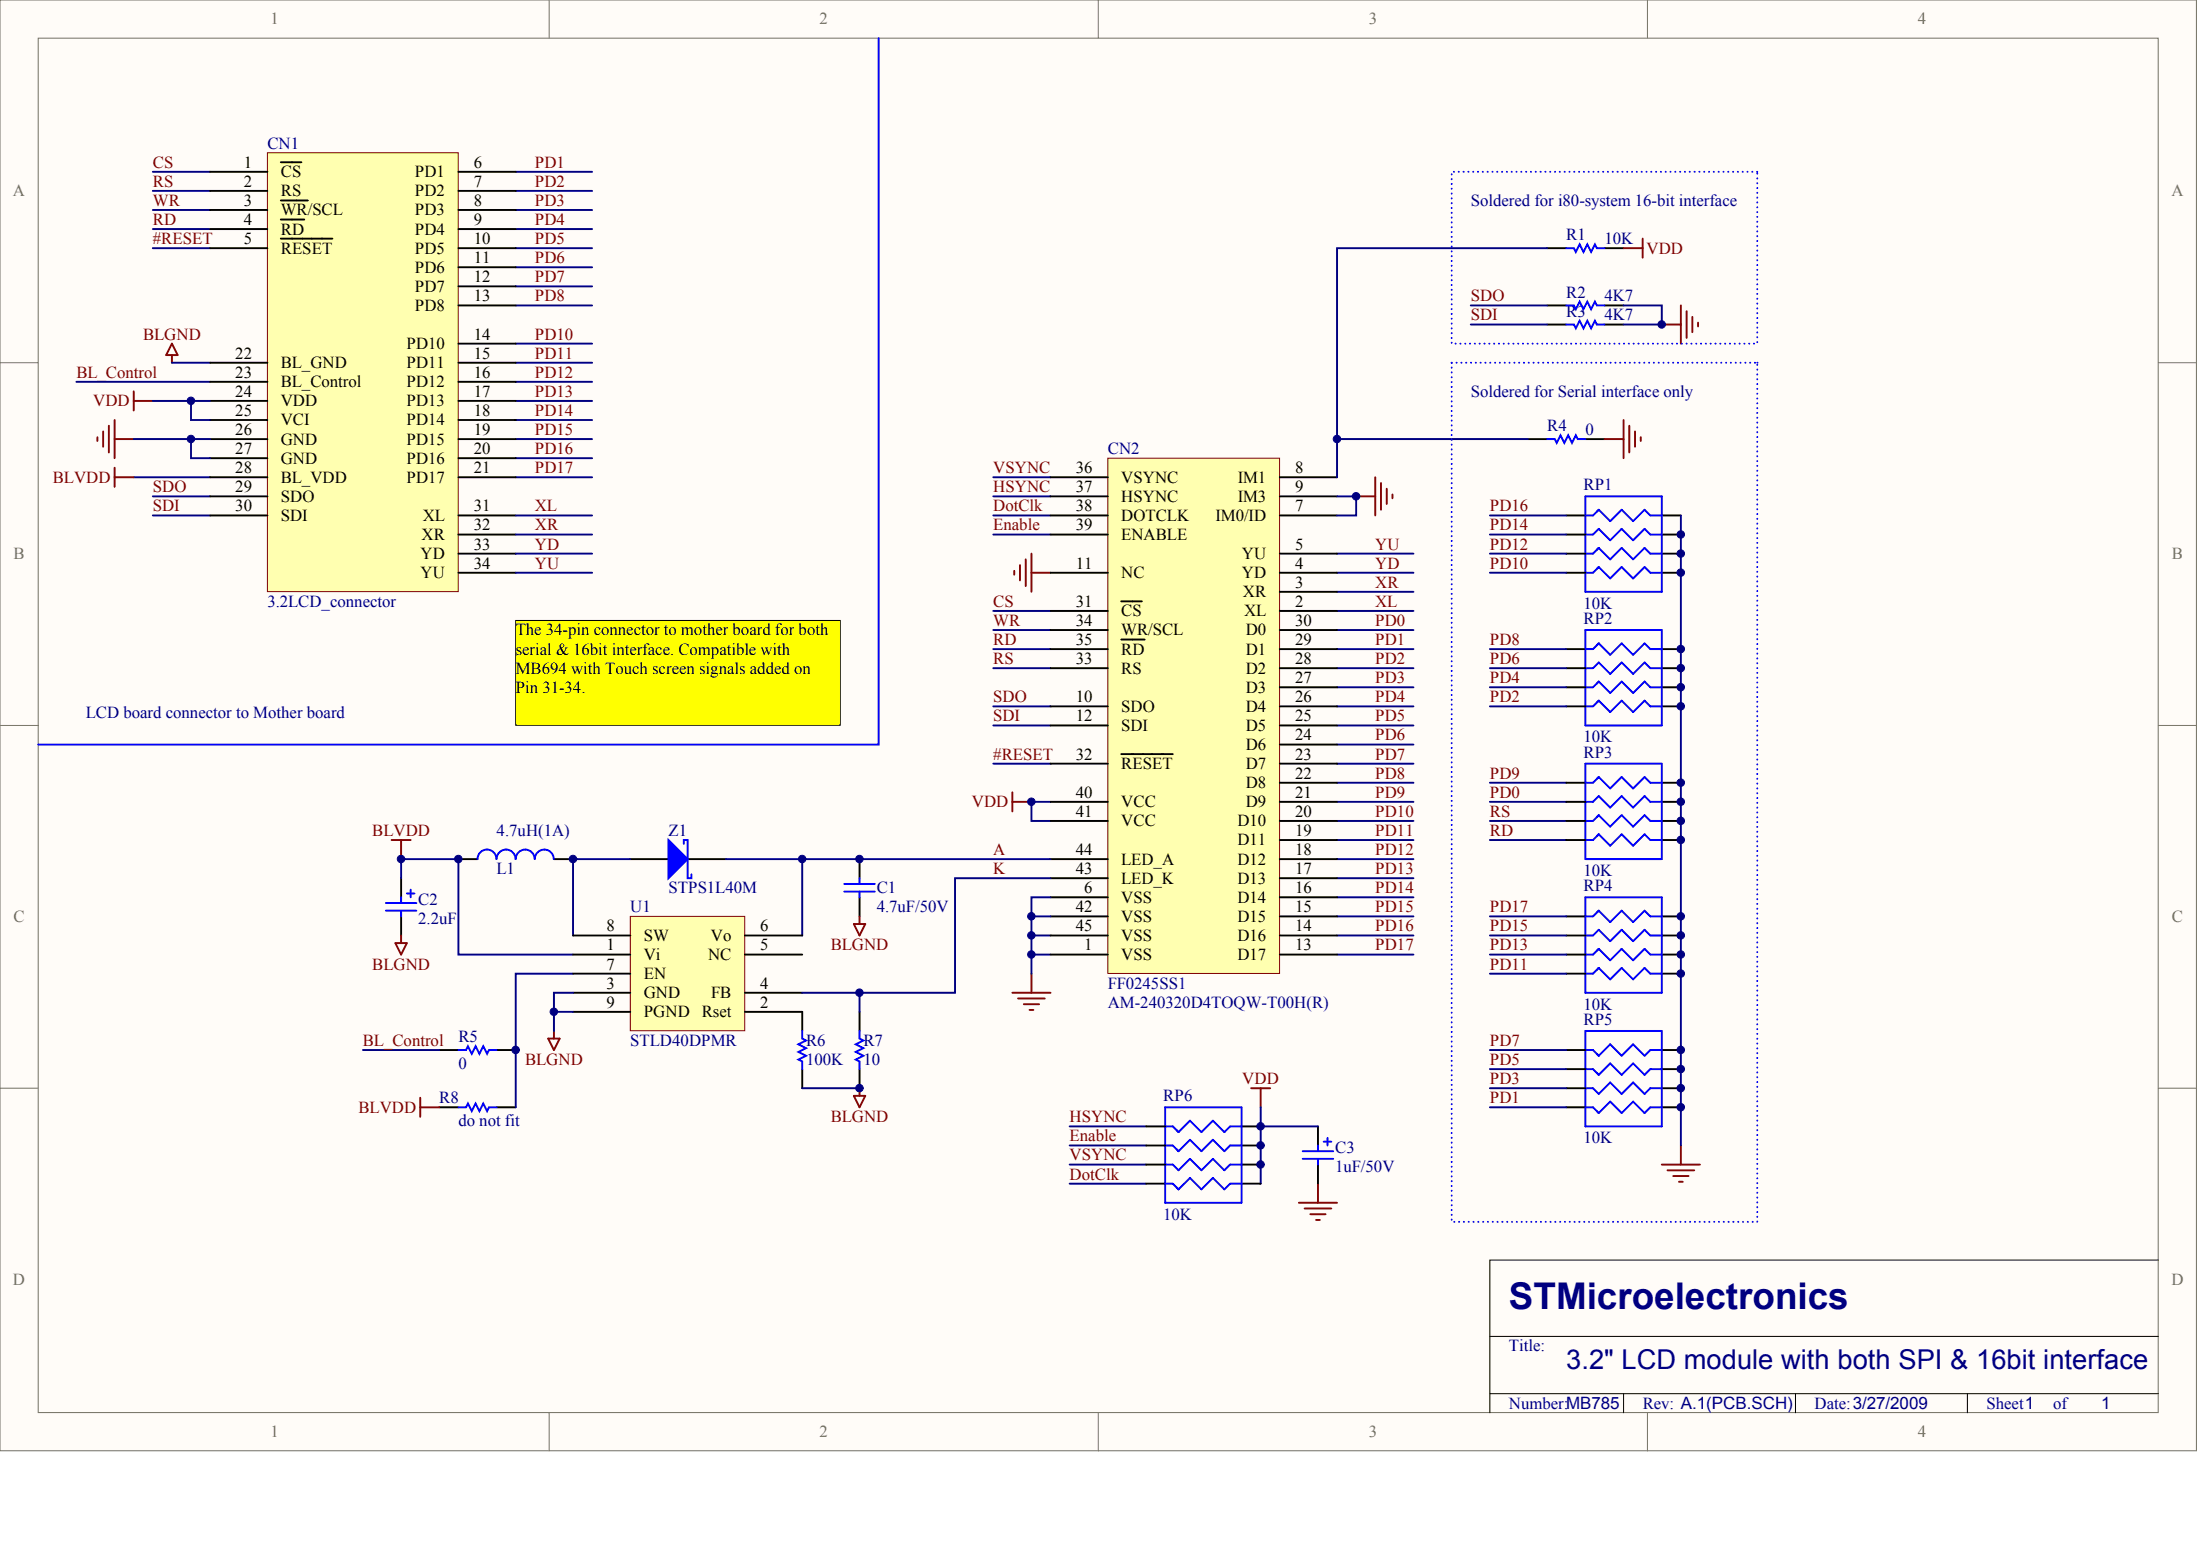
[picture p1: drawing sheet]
<svg xmlns="http://www.w3.org/2000/svg" width="840mm" height="594mm" viewBox="0 0 840 594" stroke-linecap="round" stroke-linejoin="round" font-family="sans-serif">
<g fill="#fffcf8" stroke="#716f64" stroke-width=".38">
<path d="M0 0h838.2v553.5h-838.2z"/>
<path d="M14.6 14.6h809.1v524.4h-809.1z"/>
</g>
<path d="M209.6 0v14.6M419.2 0v14.6M628.7 0v14.6M0 138.4h14.6M823.7 138.4h14.6M0 276.8h14.6M823.7 276.8h14.6M0 415.2h14.6M823.7 415.2h14.6M209.6 539.1v14.5M419.2 539.1v14.5M628.7 539.1v14.5" fill="none" stroke="#716f64" stroke-width=".38"/>
<path d="M823.7 480.8h-255.1v58.3M568.6 509.9h255.1M568.6 531.8h255.1M619.6 531.8v7.3M685.2 531.8v7.3M750.8 531.8v7.3" fill="none" stroke="#000" stroke-width=".38"/>
<g fill="none" stroke="#000080" stroke-width=".73">
<path d="M379.1 182.1h21.8M379.1 189.4h21.8M379.1 196.7h21.8M379.1 204h21.8M510.3 211.2h29.1M510.3 218.5h29.1M379.1 233.1h21.8M510.3 233.1h29.1M510.3 225.8h29.1M379.1 240.4h21.8M379.1 247.7h21.8M379.1 255h21.8"/>
<path d="M510.3 240.4h29.1M510.3 247.7h29.1M510.3 255h29.1M379.1 269.5h21.8M379.1 276.8h21.8M510.3 269.5h29.1M510.3 276.8h29.1M510.3 262.2h29.1M379.1 291.4h21.8M510.3 291.4h29.1M510.3 284.1h29.1M510.3 298.7h29.1"/>
<path d="M400.9 305.9h-7.3v7.3h7.3M510.3 305.9h29.1M510.3 313.2h29.1M510.3 320.5h29.1M510.3 327.8h29.1M510.3 335.1h29.1M393.6 356.9h7.3M510.3 356.9h29.1M510.3 342.4h29.1M510.3 349.7h29.1M393.6 364.2h7.3M510.3 364.2h29.1"/>
</g>
<g fill="none" stroke="#800000" stroke-width=".73">
<path d="M517.6 189.4h7.3M524.9 182.1v14.6M527 184.3v10.2M529.2 186.5v5.8M531.4 188.7v1.4M387.1 217.8v1.5M389.3 215.6v5.8M391.5 213.4v10.2M393.6 211.2v14.6M393.6 218.5h7.3M386.4 302.3v7.3M386.4 305.9h7.2"/>
<path d="M386.4 378.8h14.5M393.6 371.5v7.3M388.5 381h10.2M390.7 383.2h5.9M392.9 385.3h1.5"/>
</g>
<path d="M422.8 174.8h65.5v196.6h-65.5z" fill="#ffffb0" stroke="#800000" stroke-width=".38"/>
<g fill="none" stroke="#000" stroke-width=".73">
<path d="M590.5 94.7h7.3M612.3 94.7h7.3M590.5 116.5h7.3M612.3 116.5h7.3M590.5 123.8h7.3M612.3 123.8h7.3M583.2 167.5h7.3M605 167.5h7.3M400.9 196.7h21.9M400.9 182.1h21.9M400.9 189.4h21.9M488.4 196.7h21.9"/>
<path d="M488.4 182.1h21.9M488.4 189.4h21.9M597.8 196.7h7.2M634.2 196.7h7.3M400.9 218.5h21.9M400.9 204h21.9M488.4 218.5h21.9M488.4 211.2h21.9M597.8 218.5h7.2M597.8 211.2h7.2M597.8 204h7.2M634.2 218.5h7.3"/>
<path d="M634.2 211.2h7.3M634.2 204h7.3M400.9 233.1h21.9M427.9 229.5h7.9M488.4 233.1h21.9M488.4 225.8h21.9M400.9 255h21.9M400.9 247.7h21.9M400.9 240.4h21.9M427.9 244h9M488.4 255h21.9M488.4 247.7h21.9"/>
<path d="M488.4 240.4h21.9M597.8 255h7.2M597.8 247.7h7.2M634.2 255h7.3M634.2 247.7h7.3M400.9 269.5h21.9M400.9 276.8h21.9M488.4 269.5h21.9M488.4 276.8h21.9M488.4 262.2h21.9M597.8 269.5h7.2M597.8 262.2h7.2"/>
<path d="M634.2 269.5h7.3M634.2 262.2h7.3M400.9 291.4h21.9M427.9 287.7h19.7M488.4 298.7h21.9M488.4 291.4h21.9M488.4 284.1h21.9M400.9 313.2h21.9M400.9 305.9h21.9M488.4 313.2h21.9M488.4 305.9h21.9M400.9 335.1h21.9"/>
<path d="M400.9 327.8h21.9M488.4 335.1h21.9M488.4 327.8h21.9M488.4 320.5h21.9M400.9 342.4h21.9M400.9 356.9h21.9M400.9 349.7h21.9M488.4 342.4h21.9M488.4 356.9h21.9M488.4 349.7h21.9M597.8 356.9h7.2M597.8 349.7h7.2"/>
<path d="M634.2 356.9h7.3M634.2 349.7h7.3M400.9 364.2h21.9M488.4 364.2h21.9M597.8 364.2h7.2M597.8 371.5h7.2M634.2 364.2h7.3M634.2 371.5h7.3M503 429.8v7.3M503 444.4v7.2"/>
</g>
<g fill="none" stroke="#000080" stroke-width=".73">
<path d="M590.5 94.7h-80.2v87.4M561.3 116.5h29.2M561.3 123.8h29.2M510.3 167.5h72.9M510.3 189.4h7.3v7.3h-7.3M568.6 196.7h29.2M641.5 196.7v240.4M568.6 204h29.2M568.6 211.2h29.2M568.6 218.5h29.2M568.6 247.7h29.2M568.6 255h29.2"/>
<path d="M568.6 262.2h29.2M568.6 269.5h29.2M568.6 298.7h29.2M568.6 305.9h29.2M568.6 313.2h29.2M568.6 320.5h29.2M393.6 349.7h7.3M400.9 342.4h-7.3v29.1M568.6 349.7h29.2M568.6 356.9h29.2M568.6 364.2h29.2M568.6 371.5h29.2"/>
<path d="M408.2 429.8h29.2M408.2 437.1h29.2M481.1 429.8h21.9M481.1 422.5v29.1M408.2 444.4h29.2M408.2 451.6h29.2"/>
</g>
<g fill="none" stroke="#00f" stroke-width=".73">
<path d="M597.8 94.7h2.9l.7 1.4 1.5-2.9 1.4 2.9 1.5-2.9 1.4 2.9 1.5-2.9 .7 1.5h2.9M597.8 116.5h2.9l.7 1.5 1.5-2.9 1.4 2.9 1.5-2.9 1.4 2.9 1.5-2.9 .7 1.4h2.9M597.8 123.8h2.9l.7 1.5 1.5-2.9 1.4 2.9 1.5-2.9 1.4 2.9 1.5-2.9 .7 1.4h2.9M590.5 167.5h2.9l.7 1.5 1.5-2.9 1.4 2.9 1.5-2.9 1.4 2.9 1.5-2.9 .7 1.4h2.9M605 189.4h29.2v36.4h-29.2zM605 196.7h3l2.1-2.2 4.4 4.4 4.4-4.4 4.4 4.4 4.3-4.4 2.2 2.2h4.4M605 211.2h3l2.1-2.1 4.4 4.3 4.4-4.3 4.4 4.3 4.3-4.3 2.2 2.1h4.4M605 218.5h3l2.1-2.2 4.4 4.4 4.4-4.4 4.4 4.4 4.3-4.4 2.2 2.2h4.4M605 204h3l2.1-2.2 4.4 4.3 4.4-4.3 4.4 4.3 4.3-4.3 2.2 2.2h4.4M605 240.4h29.2v36.4h-29.2zM605 255h3l2.1-2.2 4.4 4.3 4.4-4.3 4.4 4.3 4.3-4.3 2.2 2.2h4.4M605 247.7h3l2.1-2.2 4.4 4.4 4.4-4.4 4.4 4.4 4.3-4.4 2.2 2.2h4.4"/>
<path d="M605 262.2h3l2.1-2.1 4.4 4.3 4.4-4.3 4.4 4.3 4.3-4.3 2.2 2.1h4.4M605 269.5h3l2.1-2.2 4.4 4.4 4.4-4.4 4.4 4.4 4.3-4.4 2.2 2.2h4.4M605 342.4h29.2v36.4h-29.2zM605 356.9h3l2.1-2.1 4.4 4.3 4.4-4.3 4.4 4.3 4.3-4.3 2.2 2.1h4.4M605 349.7h3l2.1-2.2 4.4 4.3 4.4-4.3 4.4 4.3 4.3-4.3 2.2 2.2h4.4M605 364.2h3l2.1-2.2 4.4 4.4 4.4-4.4 4.4 4.4 4.3-4.4 2.2 2.2h4.4M605 371.5h3l2.1-2.2 4.4 4.4 4.4-4.4 4.4 4.4 4.3-4.4 2.2 2.2h4.4M497.2 439.3h11.6M503 437.1v2.2M505.2 435.6h2.9M506.6 434.2v2.9M497.2 442.2h11.6"/>
<path d="M503 442.2v2.2"/>
</g>
<g fill="none" stroke="#800000" stroke-width=".73">
<path d="M619.6 94.7h7.3M626.9 91v7.3M641.5 116.5v14.6M643.7 118.7v10.2M634.2 123.8h7.3M645.9 120.9v5.8M648.1 123.1v1.5M612.3 167.5h7.3M619.6 160.3v14.5M621.8 162.4v10.2M624 164.6v5.9M626.2 166.8v1.5"/>
<path d="M477.5 415.2h7.3M481.1 415.2v7.3M641.5 437.1v7.3M495.7 458.9h14.6M503 451.6v7.3M634.2 444.4h14.6M636.4 446.5h10.2M638.6 448.7h5.8M640.8 450.9h1.4M497.9 461.1h10.2M500.1 463.3h5.8M502.3 465.5h1.4"/>
</g>
<path d="M554 138.4v327.8h116.6v-327.8M554 138.4h116.6" fill="none" stroke="#00f" stroke-width=".73" stroke-dasharray="0 1.7"/>
<circle cx="670.6" cy="138.4" r=".36" fill="#00f" stroke-dasharray="0 1.7"/>
<path d="M619.6 116.5h14.6v7.3h-14.6" fill="none" stroke="#000080" stroke-width=".73"/>
<path d="M670.6 65.6h-116.6v65.5h116.6v-65.5" fill="none" stroke="#00f" stroke-width=".73" stroke-dasharray="0 1.7"/>
<path d="M196.8 236.7h123.9v40h-123.9z" fill="#ff0" stroke="#000" stroke-width=".38"/>
<g fill="none" stroke="#000080" stroke-width=".73">
<path d="M58.3 65.6h21.9M58.3 72.8h21.9M196.8 65.6h29.2M196.8 72.8h29.2M58.3 87.4h21.9M58.3 94.7h21.9M58.3 80.1h21.9M196.8 87.4h29.2M196.8 94.7h29.2M196.8 80.1h29.2M196.8 102h29.2M196.8 109.3h29.2"/>
<path d="M196.8 116.5h29.2M65.6 138.4h14.6M196.8 138.4h29.2M196.8 131.1h29.2M29.2 145.7h51M196.8 145.7h29.2M196.8 153h29.2M196.8 160.3h29.2M196.8 167.5h29.2M196.8 174.8h29.2M51 182.1h29.2M58.3 189.4h21.9"/>
<path d="M58.3 196.7h21.9M196.8 182.1h29.2M153.1 335.1v-7.3h21.9v36.4h43.7M240.6 327.8h-21.9v29.1M277 327.8h29.2v29.1M306.2 327.8h94.7M218.7 371.5h-21.9v51M138.5 400.6h29.2M306.2 415.2h21.8"/>
</g>
<g fill="none" stroke="#800000" stroke-width=".73">
<path d="M65.6 131.1l2.2 4.4h-4.4zM65.6 135.5v2.9M51 149.3v7.3M51 153h7.3M37.2 166.8v1.5M39.4 164.6v5.9M41.6 162.4v10.2M43.7 160.3v14.5M43.7 178.5v7.2M43.7 167.5h7.3M43.7 182.1h7.3M149.4 320.5h7.3"/>
<path d="M153.1 320.5v7.3M150.9 359.8h4.4l-2.2 4.4zM153.1 356.9v2.9M325.8 352.6h4.4l-2.2 4.3zM328 349.7v2.9M209.2 396.3h4.4l-2.2 4.3zM211.4 393.4v2.9M160.4 418.9v7.2M325.8 418.1h4.4l-2.2 4.4zM328 415.2v2.9M160.4 422.5h7.3"/>
</g>
<g fill="none" stroke="#000" stroke-width=".73">
<path d="M153.1 335.1v7.3M175 327.8h7.2M211.4 327.8h7.3M240.6 327.8h14.5M262.4 327.8h14.6M328 327.8v7.3M153.1 349.7v7.2M328 342.4v7.3M306.2 386.1v7.3M328 386.1v7.3M167.7 400.6h7.3M189.5 400.6h7.3"/>
<path d="M306.2 407.9v7.3M328 407.9v7.3M167.7 422.5h7.3M189.5 422.5h7.3"/>
</g>
<path d="M255.1 320.5l7.3 7.3-7.3 7.3z" fill="#00f" stroke="#00f" stroke-width=".73"/>
<g fill="none" stroke="#00f" stroke-width=".73">
<path d="M335.3 14.6v269.5h-320.7M156.7 339.5v2.9M196.7 327.8a3.6 3.6 0 0 0-3.6-3.6 3.6 3.6 0 0 0-3.6 3.6 3.6 3.6 0 0 0-3.7-3.6 3.6 3.6 0 0 0-3.6 3.6M211.3 327.8a3.6 3.6 0 0 0-3.6-3.6 3.6 3.6 0 0 0-3.7 3.6 3.6 3.6 0 0 0-3.6-3.6 3.6 3.6 0 0 0-3.6 3.6M261 322v-1.5h1.4v14.6h1.5v-1.5M322.2 337.3h11.7M328 335.1v2.2M147.3 344.6h11.6M147.3 347.5h11.6M153.1 342.4v2.2M153.1 347.5v2.2M155.3 340.9h2.9"/>
<path d="M322.2 340.2h11.7M328 340.2v2.2M306.2 393.4v2.9l1.4 .7-2.9 1.5 2.9 1.4-2.9 1.5 2.9 1.4-2.9 1.5 1.5 .7v2.9M328 393.4v2.9l1.5 .7-2.9 1.5 2.9 1.4-2.9 1.5 2.9 1.4-2.9 1.5 1.4 .7v2.9M175 400.6h2.9l.7-1.4 1.5 2.9 1.4-2.9 1.5 2.9 1.4-2.9 1.5 2.9 .7-1.5h2.9M175 422.5h2.9l.7-1.5 1.5 3 1.4-3 1.5 3 1.4-3 1.5 3 .7-1.5h2.9"/>
</g>
<path d="M240.6 349.7h43.6v43.6h-43.6z" fill="#ffffb0" stroke="#800000" stroke-width=".38"/>
<path d="M218.7 356.9h21.9M284.3 356.9h21.9M218.7 364.2h21.9M218.7 378.8h21.9M218.7 371.5h21.9M284.3 364.2h21.9M284.3 378.8h21.9M218.7 386.1h21.9M284.3 386.1h21.9" fill="none" stroke="#000" stroke-width=".73"/>
<path d="M400.9 335.1h-36.4v43.7h-58.3M218.7 378.8h-7.3v14.6M328 378.8v7.3M211.4 386.1h7.3" fill="none" stroke="#000080" stroke-width=".73"/>
<path d="M102.1 58.3h72.8v167.4h-72.8z" fill="#ffffb0" stroke="#800000" stroke-width=".38"/>
<g fill="none" stroke="#000" stroke-width=".73">
<path d="M80.2 65.6h21.9M80.2 72.8h21.9M107.2 61.9h7.8M107.2 76.5h10.3M175 65.6h21.8M175 72.8h21.8M80.2 80.1h21.9M80.2 87.4h21.9M80.2 94.7h21.9M107.2 83.8h8.9M107.2 91h19.6M175 80.1h21.8"/>
<path d="M175 87.4h21.8M175 94.7h21.8M175 102h21.8M175 109.3h21.8M175 116.5h21.8M80.2 138.4h21.9M175 138.4h21.8M175 131.1h21.8M80.2 153h21.9M80.2 145.7h21.9M175 153h21.8M175 145.7h21.8"/>
<path d="M80.2 160.3h21.9M80.2 167.5h21.9M80.2 174.8h21.9M175 160.3h21.8M175 167.5h21.8M175 174.8h21.8M80.2 182.1h21.9M80.2 189.4h21.9M80.2 196.7h21.9M175 182.1h21.8M175 196.7h21.8M175 204h21.8"/>
<path d="M175 211.2h21.8M175 218.5h21.8M597.8 298.7h7.2M634.2 298.7h7.3M597.8 305.9h7.2M597.8 313.2h7.2M634.2 305.9h7.3M634.2 313.2h7.3M597.8 320.5h7.2M634.2 320.5h7.3M597.8 415.2h7.2M597.8 400.6h7.2"/>
<path d="M597.8 407.9h7.2M634.2 415.2h7.3M634.2 400.6h7.3M634.2 407.9h7.3M437.4 429.8h7.3M437.4 437.1h7.3M473.8 429.8h7.3M473.8 437.1h7.3M597.8 422.5h7.2M634.2 422.5h7.3M437.4 451.6h7.3M437.4 444.4h7.3"/>
<path d="M473.8 451.6h7.3M473.8 444.4h7.3"/>
</g>
<path d="M58.3 153h21.9M72.9 153v7.3h7.3M51 167.5h29.2M72.9 167.5v7.3h7.3M196.8 196.7h29.2M196.8 204h29.2M196.8 211.2h29.2M196.8 218.5h29.2M568.6 400.6h29.2M568.6 407.9h29.2M568.6 415.2h29.2M568.6 422.5h29.2" fill="none" stroke="#000080" stroke-width=".73"/>
<g fill="none" stroke="#00f" stroke-width=".73">
<path d="M605 291.4h29.2v36.4h-29.2zM605 298.7h3l2.1-2.2 4.4 4.3 4.4-4.3 4.4 4.3 4.3-4.3 2.2 2.2h4.4M605 313.2h3l2.1-2.2 4.4 4.4 4.4-4.4 4.4 4.4 4.3-4.4 2.2 2.2h4.4M605 305.9h3l2.1-2.1 4.4 4.3 4.4-4.3 4.4 4.3 4.3-4.3 2.2 2.1h4.4M605 320.5h3l2.1-2.2 4.4 4.4 4.4-4.4 4.4 4.4 4.3-4.4 2.2 2.2h4.4M605 393.4h29.2v36.4h-29.2zM605 407.9h3l2.1 2.2 4.4-4.4 4.4 4.4 4.4-4.4 4.3 4.4 2.2-2.2h4.4M605 400.6h3l2.1 2.2 4.4-4.3 4.4 4.3 4.4-4.3 4.3 4.3 2.2-2.2h4.4M605 415.2h3l2.1 2.2 4.4-4.4 4.4 4.4 4.4-4.4 4.3 4.4 2.2-2.2h4.4M444.7 422.5h29.1v36.4h-29.1zM444.7 437.1h2.9l2.2 2.2 4.3-4.4 4.4 4.4 4.4-4.4 4.4 4.4 2.2-2.2h4.3M444.7 429.8h2.9l2.2 2.2 4.3-4.4 4.4 4.4 4.4-4.4 4.4 4.4 2.2-2.2h4.3"/>
<path d="M605 422.5h3l2.1 2.2 4.4-4.4 4.4 4.4 4.4-4.4 4.3 4.4 2.2-2.2h4.4M444.7 444.4h2.9l2.2 2.1 4.3-4.3 4.4 4.3 4.4-4.3 4.4 4.3 2.2-2.1h4.3M444.7 451.6h2.9l2.2 2.2 4.3-4.4 4.4 4.4 4.4-4.4 4.4 4.4 2.2-2.2h4.3"/>
</g>
<g fill="#000080" stroke="#000080" stroke-width=".38">
<circle cx="72.9" cy="167.5" r="1.42"/>
<circle cx="72.9" cy="152.9" r="1.42"/>
<circle cx="153" cy="327.8" r="1.42"/>
<circle cx="174.9" cy="327.8" r="1.42"/>
<circle cx="196.8" cy="400.6" r="1.42"/>
<circle cx="211.4" cy="386" r="1.42"/>
<circle cx="218.7" cy="327.8" r="1.42"/>
<circle cx="306.1" cy="327.8" r="1.42"/>
<circle cx="328" cy="415.2" r="1.42"/>
<circle cx="328" cy="378.8" r="1.42"/>
<circle cx="328" cy="327.8" r="1.42"/>
<circle cx="393.6" cy="364.2" r="1.42"/>
<circle cx="393.6" cy="356.9" r="1.42"/>
<circle cx="393.6" cy="349.6" r="1.42"/>
<circle cx="393.6" cy="305.9" r="1.42"/>
<circle cx="481.1" cy="444.3" r="1.42"/>
<circle cx="481.1" cy="437" r="1.42"/>
<circle cx="481.1" cy="429.7" r="1.42"/>
<circle cx="510.2" cy="167.5" r="1.42"/>
<circle cx="517.5" cy="189.4" r="1.42"/>
<circle cx="634.2" cy="123.8" r="1.42"/>
<circle cx="641.5" cy="422.5" r="1.42"/>
<circle cx="641.5" cy="415.2" r="1.42"/>
<circle cx="641.5" cy="407.9" r="1.42"/>
<circle cx="641.5" cy="400.6" r="1.42"/>
<circle cx="641.5" cy="371.5" r="1.42"/>
<circle cx="641.5" cy="364.2" r="1.42"/>
<circle cx="641.5" cy="356.9" r="1.42"/>
<circle cx="641.5" cy="349.6" r="1.42"/>
<circle cx="641.5" cy="320.5" r="1.42"/>
<circle cx="641.5" cy="313.2" r="1.42"/>
<circle cx="641.5" cy="305.9" r="1.42"/>
<circle cx="641.5" cy="298.6" r="1.42"/>
<circle cx="641.5" cy="269.5" r="1.42"/>
<circle cx="641.5" cy="262.2" r="1.42"/>
<circle cx="641.5" cy="254.9" r="1.42"/>
<circle cx="641.5" cy="247.6" r="1.42"/>
<circle cx="641.5" cy="218.5" r="1.42"/>
<circle cx="641.5" cy="211.2" r="1.42"/>
<circle cx="641.5" cy="203.9" r="1.42"/>
</g>
<text font-size="14.1" fill="#000080" x="575.9" y="499.3">STMicroelectronics</text>
<text font-size="10.4" fill="#000080" x="597.8" y="522.3">3.2&quot; LCD module with both SPI &amp; 16bit interface</text>
<text font-size="6.5" fill="#000080" x="801.9" y="537.6">1</text>
<g font-size="6.4" fill="#716f64">
<text x="103.2" y="9.3">1</text>
<text x="312.8" y="9.3">2</text>
<text x="522.4" y="9.3">3</text>
<text x="732" y="9.3">4</text>
<text x="5" y="74.9">A</text>
<text x="828.7" y="74.9">A</text>
<text x="5.2" y="213.3">B</text>
<text x="828.9" y="213.3">B</text>
<text x="5.2" y="351.7">C</text>
<text x="828.9" y="351.7">C</text>
<text x="5" y="490.1">D</text>
<text x="828.7" y="490.1">D</text>
<text x="103.2" y="548.4">1</text>
<text x="312.8" y="548.4">2</text>
<text x="522.4" y="548.4">3</text>
<text x="732" y="548.4">4</text>
</g>
<g font-size="6.4" fill="#000080">
<text x="102.1" y="56.7">CN1</text>
<text x="561.3" y="78.5">Soldered for i80-system 16-bit interface</text>
<text x="597.8" y="91.7">R1</text>
<text x="612.3" y="93.1">10K</text>
<text x="597.8" y="113.5">R2</text>
<text x="612.3" y="115">4K7</text>
<text x="597.8" y="120.8">R3</text>
<text x="612.3" y="122.3">4K7</text>
<text x="561.3" y="151.4">Soldered for Serial interface only</text>
<text x="590.5" y="164.5">R4</text>
<text x="605" y="166">0</text>
<text x="422.8" y="173.2">CN2</text>
<text x="604.3" y="187.1">RP1</text>
<text x="102.1" y="231.5">3.2LCD_connector</text>
<text x="604.3" y="232.3">10K</text>
<text x="604.3" y="238.1">RP2</text>
<text x="32.8" y="273.8">LCD board connector to Mother board</text>
<text x="604.3" y="283.2">10K</text>
<text x="604.3" y="289.1">RP3</text>
<text x="189.5" y="318.9">4.7uH(1A)</text>
<text x="255.1" y="318.9">Z1</text>
<text x="189.5" y="333.5">L1</text>
<text x="604.3" y="334.2">10K</text>
<text x="255.1" y="340.8">STPS1L40M</text>
<text x="334.6" y="340.8">C1</text>
<text x="604.3" y="340.1">RP4</text>
<text x="159.6" y="345.2">C2</text>
<text x="159.6" y="352.4">2.2uF</text>
<text x="240.6" y="348.1">U1</text>
<text x="334.6" y="348.1">4.7uF/50V</text>
<text x="422.8" y="377.2">FF0245SS1</text>
<text x="422.8" y="384.5">AM-240320D4TOQW-T00H(R)</text>
<text x="604.3" y="385.2">10K</text>
<text x="604.3" y="391.1">RP5</text>
<text x="175" y="397.6">R5</text>
<text x="240.6" y="399.1">STLD40DPMR</text>
<text x="307.6" y="399.1">R6</text>
<text x="329.5" y="399.1">R7</text>
<text x="175" y="407.8">0</text>
<text x="307.6" y="406.4">100K</text>
<text x="329.5" y="406.4">10</text>
<text x="167.7" y="420.9">R8</text>
<text x="443.9" y="420.2">RP6</text>
<text x="175" y="429.7">do not fit</text>
<text x="604.3" y="436.2">10K</text>
<text x="509.5" y="439.9">C3</text>
<text x="509.5" y="447.1">1uF/50V</text>
<text x="443.9" y="465.4">10K</text>
<text x="575.9" y="515.6">Title:</text>
<text x="575.9" y="537.5">Number:MB785</text>
<text x="626.9" y="537.5">Rev: A.1(PCB.SCH)</text>
<text x="692.5" y="537.5">Date:3/27/2009</text>
<text x="758.1" y="537.5">Sheet1</text>
<text x="783.5" y="537.5">of</text>
</g>
<g font-size="6.4" fill="#800000">
<text x="58.3" y="64">CS</text>
<text x="204.1" y="64">PD1</text>
<text x="58.3" y="71.3">RS</text>
<text x="204.1" y="71.3">PD2</text>
<text x="58.3" y="78.5">WR</text>
<text x="204.1" y="78.5">PD3</text>
<text x="58.3" y="85.8">RD</text>
<text x="204.1" y="85.8">PD4</text>
<text x="58.3" y="93.1">#RESET</text>
<text x="204.1" y="93.1">PD5</text>
<text x="204.1" y="100.4">PD6</text>
<text x="628.4" y="96.8">VDD</text>
<text x="204.1" y="107.7">PD7</text>
<text x="204.1" y="115">PD8</text>
<text x="561.3" y="115">SDO</text>
<text x="561.3" y="122.3">SDI</text>
<text x="54.6" y="129.5">BLGND</text>
<text x="204.1" y="129.5">PD10</text>
<text x="204.1" y="136.8">PD11</text>
<text x="29.2" y="144.1">BL_Control</text>
<text x="204.1" y="144.1">PD12</text>
<text x="35.6" y="155">VDD</text>
<text x="204.1" y="151.4">PD13</text>
<text x="204.1" y="158.7">PD14</text>
<text x="204.1" y="166">PD15</text>
<text x="204.1" y="173.2">PD16</text>
<text x="20.2" y="184.2">BLVDD</text>
<text x="204.1" y="180.5">PD17</text>
<text x="379.1" y="180.5">VSYNC</text>
<text x="58.3" y="187.8">SDO</text>
<text x="379.1" y="187.8">HSYNC</text>
<text x="58.3" y="195.1">SDI</text>
<text x="204.1" y="195.1">XL</text>
<text x="379.1" y="195.1">DotClk</text>
<text x="568.6" y="195.1">PD16</text>
<text x="204.1" y="202.4">XR</text>
<text x="379.1" y="202.4">Enable</text>
<text x="568.6" y="202.4">PD14</text>
<text x="204.1" y="209.7">YD</text>
<text x="524.9" y="209.7">YU</text>
<text x="568.6" y="209.7">PD12</text>
<text x="204.1" y="217">YU</text>
<text x="524.9" y="217">YD</text>
<text x="568.6" y="217">PD10</text>
<text x="524.9" y="224.2">XR</text>
<text x="379.1" y="231.5">CS</text>
<text x="524.9" y="231.5">XL</text>
<text x="379.1" y="238.8">WR</text>
<text x="524.9" y="238.8">PD0</text>
<text x="379.1" y="246.1">RD</text>
<text x="524.9" y="246.1">PD1</text>
<text x="568.6" y="246.1">PD8</text>
<text x="379.1" y="253.4">RS</text>
<text x="524.9" y="253.4">PD2</text>
<text x="568.6" y="253.4">PD6</text>
<text x="524.9" y="260.7">PD3</text>
<text x="568.6" y="260.7">PD4</text>
<text x="379.1" y="267.9">SDO</text>
<text x="524.9" y="267.9">PD4</text>
<text x="568.6" y="267.9">PD2</text>
<text x="379.1" y="275.2">SDI</text>
<text x="524.9" y="275.2">PD5</text>
<text x="524.9" y="282.5">PD6</text>
<text x="379.1" y="289.8">#RESET</text>
<text x="524.9" y="289.8">PD7</text>
<text x="524.9" y="297.1">PD8</text>
<text x="568.6" y="297.1">PD9</text>
<text x="524.9" y="304.4">PD9</text>
<text x="568.6" y="304.4">PD0</text>
<text x="370.9" y="308">VDD</text>
<text x="524.9" y="311.7">PD10</text>
<text x="568.6" y="311.7">RS</text>
<text x="142.1" y="318.9">BLVDD</text>
<text x="524.9" y="318.9">PD11</text>
<text x="568.6" y="318.9">RD</text>
<text x="379.1" y="326.2">A</text>
<text x="524.9" y="326.2">PD12</text>
<text x="379.1" y="333.5">K</text>
<text x="524.9" y="333.5">PD13</text>
<text x="524.9" y="340.8">PD14</text>
<text x="524.9" y="348.1">PD15</text>
<text x="568.6" y="348.1">PD17</text>
<text x="524.9" y="355.4">PD16</text>
<text x="568.6" y="355.4">PD15</text>
<text x="317" y="362.6">BLGND</text>
<text x="524.9" y="362.6">PD17</text>
<text x="568.6" y="362.6">PD13</text>
<text x="142.1" y="369.9">BLGND</text>
<text x="568.6" y="369.9">PD11</text>
<text x="138.5" y="399.1">BL_Control</text>
<text x="568.6" y="399.1">PD7</text>
<text x="200.4" y="406.4">BLGND</text>
<text x="568.6" y="406.4">PD5</text>
<text x="474.1" y="413.6">VDD</text>
<text x="568.6" y="413.6">PD3</text>
<text x="136.8" y="424.6">BLVDD</text>
<text x="568.6" y="420.9">PD1</text>
<text x="317" y="428.2">BLGND</text>
<text x="408.2" y="428.2">HSYNC</text>
<text x="408.2" y="435.5">Enable</text>
<text x="408.2" y="442.8">VSYNC</text>
<text x="408.2" y="450.1">DotClk</text>
</g>
<g font-size="6.4">
<text x="93" y="64">1</text>
<text x="180.8" y="64">6</text>
<text x="93" y="71.3">2</text>
<text x="107.2" y="67.6">CS</text>
<text x="158.3" y="67.6">PD1</text>
<text x="180.8" y="71.3">7</text>
<text x="107.2" y="74.9">RS</text>
<text x="158.3" y="74.9">PD2</text>
<text x="93" y="78.5">3</text>
<text x="107.2" y="82.2">WR/SCL</text>
<text x="158.3" y="82.2">PD3</text>
<text x="180.8" y="78.5">8</text>
<text x="93" y="85.8">4</text>
<text x="107.2" y="89.5">RD</text>
<text x="158.3" y="89.5">PD4</text>
<text x="180.8" y="85.8">9</text>
<text x="93" y="93.1">5</text>
<text x="180.8" y="93.1">10</text>
<text x="107.2" y="96.8">RESET</text>
<text x="158.3" y="96.8">PD5</text>
<text x="180.8" y="100.4">11</text>
<text x="158.3" y="104">PD6</text>
<text x="180.8" y="107.7">12</text>
<text x="158.3" y="111.3">PD7</text>
<text x="158.3" y="118.6">PD8</text>
<text x="180.8" y="115">13</text>
<text x="180.8" y="129.5">14</text>
<text x="89.8" y="136.8">22</text>
<text x="155.1" y="133.2">PD10</text>
<text x="180.8" y="136.8">15</text>
<text x="107.2" y="140.5">BL_GND</text>
<text x="155.1" y="140.5">PD11</text>
<text x="89.8" y="144.1">23</text>
<text x="107.2" y="147.8">BL_Control</text>
<text x="155.1" y="147.8">PD12</text>
<text x="180.8" y="144.1">16</text>
<text x="89.8" y="151.4">24</text>
<text x="107.2" y="155">VDD</text>
<text x="155.1" y="155">PD13</text>
<text x="180.8" y="151.4">17</text>
<text x="89.8" y="158.7">25</text>
<text x="180.8" y="158.7">18</text>
<text x="89.8" y="166">26</text>
<text x="107.2" y="162.3">VCI</text>
<text x="155.1" y="162.3">PD14</text>
<text x="180.8" y="166">19</text>
<text x="89.8" y="173.2">27</text>
<text x="107.2" y="169.6">GND</text>
<text x="155.1" y="169.6">PD15</text>
<text x="180.8" y="173.2">20</text>
<text x="107.2" y="176.9">GND</text>
<text x="155.1" y="176.9">PD16</text>
<text x="89.8" y="180.5">28</text>
<text x="107.2" y="184.2">BL_VDD</text>
<text x="155.1" y="184.2">PD17</text>
<text x="180.8" y="180.5">21</text>
<text x="410.6" y="180.5">36</text>
<text x="427.9" y="184.2">VSYNC</text>
<text x="472.4" y="184.2">IM1</text>
<text x="494.2" y="180.5">8</text>
<text x="89.8" y="187.8">29</text>
<text x="107.2" y="191.5">SDO</text>
<text x="410.6" y="187.8">37</text>
<text x="427.9" y="191.5">HSYNC</text>
<text x="472.4" y="191.5">IM3</text>
<text x="494.2" y="187.8">9</text>
<text x="89.8" y="195.1">30</text>
<text x="180.8" y="195.1">31</text>
<text x="410.6" y="195.1">38</text>
<text x="494.2" y="195.1">7</text>
<text x="107.2" y="198.7">SDI</text>
<text x="161.4" y="198.7">XL</text>
<text x="180.8" y="202.4">32</text>
<text x="410.6" y="202.4">39</text>
<text x="427.9" y="198.7">DOTCLK</text>
<text x="463.9" y="198.7">IM0/ID</text>
<text x="160.9" y="206">XR</text>
<text x="180.8" y="209.7">33</text>
<text x="427.9" y="206">ENABLE</text>
<text x="494.2" y="209.7">5</text>
<text x="160.5" y="213.3">YD</text>
<text x="474" y="213.3">YU</text>
<text x="160.5" y="220.6">YU</text>
<text x="180.8" y="217">34</text>
<text x="410.6" y="217">11</text>
<text x="427.9" y="220.6">NC</text>
<text x="474" y="220.6">YD</text>
<text x="494.2" y="217">4</text>
<text x="474.3" y="227.9">XR</text>
<text x="494.2" y="224.2">3</text>
<text x="410.6" y="231.5">31</text>
<text x="494.2" y="231.5">2</text>
<text x="410.6" y="238.8">34</text>
<text x="427.9" y="235.2">CS</text>
<text x="474.8" y="235.2">XL</text>
<text x="494.2" y="238.8">30</text>
<text x="196.8" y="242.5">The 34-pin connector to mother board for both</text>
<text x="427.9" y="242.5">WR/SCL</text>
<text x="475.4" y="242.5">D0</text>
<text x="196.8" y="249.7">serial &amp; 16bit interface. Compatible with</text>
<text x="410.6" y="246.1">35</text>
<text x="427.9" y="249.7">RD</text>
<text x="475.4" y="249.7">D1</text>
<text x="494.2" y="246.1">29</text>
<text x="196.8" y="257">MB694 with Touch screen signals added on</text>
<text x="410.6" y="253.4">33</text>
<text x="427.9" y="257">RS</text>
<text x="475.4" y="257">D2</text>
<text x="494.2" y="253.4">28</text>
<text x="494.2" y="260.7">27</text>
<text x="196.8" y="264.3">Pin 31-34.</text>
<text x="410.6" y="267.9">10</text>
<text x="475.4" y="264.3">D3</text>
<text x="494.2" y="267.9">26</text>
<text x="410.6" y="275.2">12</text>
<text x="427.9" y="271.6">SDO</text>
<text x="475.4" y="271.6">D4</text>
<text x="494.2" y="275.2">25</text>
<text x="427.9" y="278.9">SDI</text>
<text x="475.4" y="278.9">D5</text>
<text x="475.4" y="286.2">D6</text>
<text x="494.2" y="282.5">24</text>
<text x="410.6" y="289.8">32</text>
<text x="427.9" y="293.4">RESET</text>
<text x="475.4" y="293.4">D7</text>
<text x="494.2" y="289.8">23</text>
<text x="494.2" y="297.1">22</text>
<text x="410.6" y="304.4">40</text>
<text x="475.4" y="300.7">D8</text>
<text x="494.2" y="304.4">21</text>
<text x="410.6" y="311.7">41</text>
<text x="427.9" y="308">VCC</text>
<text x="475.4" y="308">D9</text>
<text x="494.2" y="311.7">20</text>
<text x="427.9" y="315.3">VCC</text>
<text x="472.2" y="315.3">D10</text>
<text x="472.2" y="322.6">D11</text>
<text x="494.2" y="318.9">19</text>
<text x="410.6" y="326.2">44</text>
<text x="427.9" y="329.9">LED_A</text>
<text x="472.2" y="329.9">D12</text>
<text x="494.2" y="326.2">18</text>
<text x="410.6" y="333.5">43</text>
<text x="494.2" y="333.5">17</text>
<text x="413.8" y="340.8">6</text>
<text x="427.9" y="337.2">LED_K</text>
<text x="472.2" y="337.2">D13</text>
<text x="494.2" y="340.8">16</text>
<text x="427.9" y="344.4">VSS</text>
<text x="472.2" y="344.4">D14</text>
<text x="410.6" y="348.1">42</text>
<text x="427.9" y="351.7">VSS</text>
<text x="472.2" y="351.7">D15</text>
<text x="494.2" y="348.1">15</text>
<text x="231.5" y="355.4">8</text>
<text x="245.7" y="359">SW</text>
<text x="271.3" y="359">Vo</text>
<text x="290.1" y="355.4">6</text>
<text x="410.6" y="355.4">45</text>
<text x="427.9" y="359">VSS</text>
<text x="472.2" y="359">D16</text>
<text x="494.2" y="355.4">14</text>
<text x="231.5" y="362.6">1</text>
<text x="290.1" y="362.6">5</text>
<text x="413.8" y="362.6">1</text>
<text x="494.2" y="362.6">13</text>
<text x="231.5" y="369.9">7</text>
<text x="245.7" y="366.3">Vi</text>
<text x="270.2" y="366.3">NC</text>
<text x="427.9" y="366.3">VSS</text>
<text x="472.2" y="366.3">D17</text>
<text x="231.5" y="377.2">3</text>
<text x="245.7" y="373.6">EN</text>
<text x="290.1" y="377.2">4</text>
<text x="245.7" y="380.9">GND</text>
<text x="271.5" y="380.9">FB</text>
<text x="231.5" y="384.5">9</text>
<text x="245.7" y="388.1">PGND</text>
<text x="267.8" y="388.1">Rset</text>
<text x="290.1" y="384.5">2</text>
</g>
</svg>
